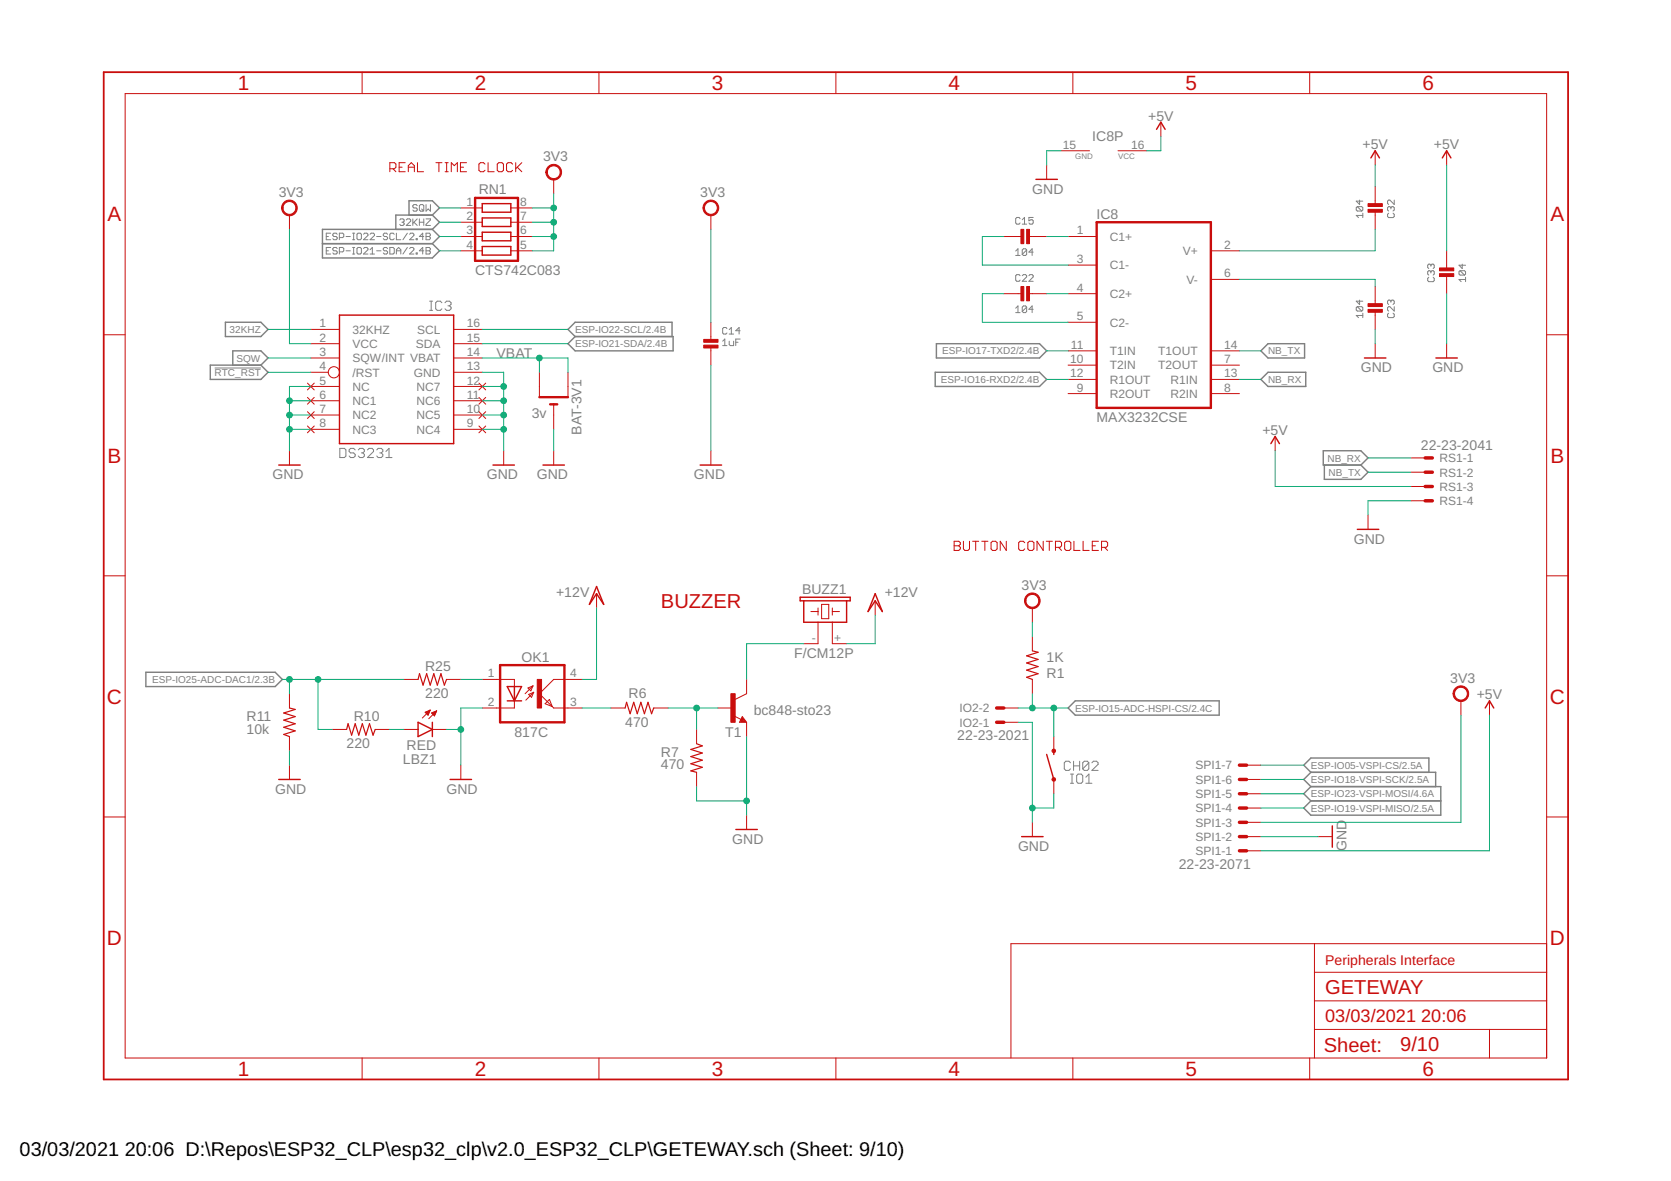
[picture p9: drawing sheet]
<svg xmlns="http://www.w3.org/2000/svg" width="297mm" height="210mm" viewBox="0 0 297 210" stroke-linecap="round" stroke-linejoin="round" font-family="sans-serif">
<g fill="none" stroke="#808080" stroke-width=".18">
<path d="M71.1 39.1l.1-.2h.4l.2 .2v.2l-.2 .2M71.4 39.5h.2M71.6 39.5l.2 .2v.2l-.2 .2h-.4l-.1-.2M72.2 39.1l.2-.2h.4l.2 .2v.2l-.8 .8h.8M73.4 38.9v1.2M73.6 39.5l.6 .6M74.2 36.6l-.2-.2h-.4l-.2 .2v.2l.2 .2h.4l.2 .1-.2 .4h-.4l-.2-.2M74.2 38.9l-.8 .8M74.5 36.6l.3-.2h.3l.2 .2v.7l-.2 .2h-.3l-.3-.2zM74.5 39.5h.8M74.5 38.9v1.2M75 37.1l.3 .4"/>
<path d="M75.3 38.9v1.2M75.7 38.9h.8v.2l-.8 .8v.2h.8M75.7 36.4v1.1l.4-.4 .4 .4v-1.1M181.3 38.9l-.2-.2h-.4l-.1 .2v.7l.1 .2h.4l.2-.2M181.7 39.8h.8M181.7 39.1l.4-.4v1.1M183.7 38.7h-.8v.5l.4-.1 .4 .1v.4l-.2 .2h-.4l-.2-.2M241.3 36.7h.8l.2 .2v.4l-.2 .2M241.3 36.7l-.2 .2v.4l.2 .2h.8M241.3 36.7l.8 .8M241.7 35.6v.7l-.6-.5h1.2M242.3 37.9v.8"/>
<path d="M242.3 38.3h-1.2l.4 .4M246.8 37.9l-.1 .2v.4l.1 .2h.8l.2-.2v-.4l-.2-.2M247.2 36.9l-.1-.2h-.3l-.1 .2v.4l.1 .2M247.2 36.9l.2-.2 .4 .2v.4l-.2 .2M247.2 36.9v.2M247.8 35.6v.7l-.7-.7h-.3l-.1 .2v.4l.1 .1M58 44.6h.4M58 42h.4M58.8 44h-.8v1.1h.8M58.8 41.4h-.8v1.2h.8M59.9 44.2l-.1-.2h-.4l-.2 .2v.2l.2 .2h.4l.1 .4-.1 .1h-.4l-.2-.1M59.9 41.6l-.1-.2h-.4l-.2 .2v.2l.2 .2h.4l.1 .4-.1 .2h-.4l-.2-.2"/>
<path d="M60.3 44.8h.6l.2-.2v-.4l-.2-.2h-.6v1.1M60.3 42.2h.6l.2-.2v-.4l-.2-.2h-.6v1.2M61.5 44.6h.8M61.5 42h.8M62.7 44h.4M62.7 45.1h.4M62.7 41.4h.4M62.7 42.6h.4M62.9 41.4v1.2M62.9 44v1.1M63.6 44h.4l.2 .2v.8l-.2 .1h-.4l-.1-.1v-.8zM63.6 41.4h.4l.2 .2v.8l-.2 .2h-.4l-.1-.2v-.8z"/>
<path d="M64.6 44.2l.2-.2h.4l.2 .2v.2l-.8 .7h.8M64.6 41.6l.2-.2h.4l.2 .2v.2l-.8 .8h.8M65.8 44.4l.4-.4v1.1M65.8 45.1h.8M65.8 41.6l.2-.2h.4l.2 .2v.2l-.8 .8h.8M67 44.6h.7M67 42h.7M68.9 44.2l-.2-.2h-.4l-.2 .2v.2l.2 .2h.4l.2 .2-.2 .3h-.4l-.2-.1M68.9 41.6l-.2-.2h-.4l-.2 .2v.2l.2 .2h.4l.2 .2-.2 .4h-.4l-.2-.2M69.3 44h.6l.2 .2v.8l-.2 .1h-.6zM70.1 41.6l-.2-.2h-.4l-.2 .2v.8l.2 .2h.4l.2-.2M70.5 44.6h.7"/>
<path d="M70.5 41.4v1.2h.7M70.5 45.1v-.7l.4-.4 .3 .4v.7M72.4 44l-.8 1.1M72.4 41.4l-.8 1.2M72.8 44.2l.2-.2h.4l.2 .2v.2l-.8 .7h.8M72.8 41.6l.2-.2h.4l.2 .2v.2l-.8 .8h.8M74 42.4h.2v.2h-.2zM74 45h.2v.1h-.2zM75.3 44.6h-.8l.6-.6v1.1M75.3 42h-.8l.6-.6v1.2M75.7 41.4h.6l.2 .2v.2l-.2 .2 .2 .4-.2 .2h-.6zM75.7 44h.6l.2 .2v.2l-.2 .2 .2 .4-.2 .1h-.6z"/>
<path d="M75.7 44.6h.6M75.7 42h.6M76.4 53.5h.5M76.4 55.2h.5M76.6 53.5v1.7M78.5 53.8l-.2-.3h-.6l-.3 .3v1.1l.3 .3h.6l.2-.3M79.1 53.8l.3-.3h.5l.3 .3v.3l-.3 .3M79.6 54.4h.3M79.9 54.4l.3 .2v.3l-.3 .3h-.5l-.3-.3M129.2 58.4l-.2-.2h-.3l-.2 .2v.8l.2 .2h.3l.2-.2M129.6 59.4h.8M129.6 58.6l.4-.4v1.2"/>
<path d="M131.6 58.8h-.8l.6-.6v1.2M180.6 44.6l.4-.4v1.2M180.6 54.8l.4-.4v1.2M180.6 45.4h.7M180.6 55.6h.7M181.3 49l-.2-.2h-.4l-.1 .2v.8l.1 .2h.4l.2-.2M181.7 49l.2-.2h.4l.2 .2v.2l-.8 .8h.8M182.5 44.4v.8l-.2 .2h-.4l-.2-.2M182.5 44.4l-.2-.2h-.4l-.2 .2v.8M182.5 54.6l-.2-.2h-.4l-.2 .2v.8M182.5 54.6v.8l-.2 .2h-.4l-.2-.2M182.5 44.4l-.8 .8"/>
<path d="M182.5 54.6l-.8 .8M182.9 49l.2-.2h.4l.2 .2v.2l-.8 .8h.8M183.7 44.8h-.8l.6-.6v1.2M183.7 55h-.8l.6-.6v1.2M241.3 54.5h.8l.2 .2v.4l-.2 .2M241.3 54.5l-.2 .2v.4l.2 .2h.8M241.3 54.5l.8 .8M241.7 53.3v.8l-.6-.6h1.2M242.3 56.1h-1.2l.4 .4M242.3 55.7v.8M246.8 55.7l-.1 .2v.4l.1 .2h.8l.2-.2v-.4l-.2-.2M247.2 53.5l-.1-.2h-.3l-.1 .2v.4l.1 .2"/>
<path d="M247.2 53.5l.2-.2 .4 .2v.4l-.2 .2M247.2 53.5v.2M247.8 54.5v.8l-.7-.8h-.3l-.1 .2v.4l.1 .2M254 49.3l-.2 .2v.4l.2 .2h.8l.2-.2v-.4l-.2-.2M254.4 48.3l-.2-.2-.4 .2v.4l.2 .2M254.4 48.3l.2-.2h.2l.2 .2v.4l-.2 .2M254.4 47.1l.2-.2h.2l.2 .2v.4l-.2 .2M254.4 47.1l-.2-.2-.4 .2v.4l.2 .2M254.4 47.1v.2M254.4 48.3v.2M259.5 48.1h.8l.2 .2v.4l-.2 .2M259.5 48.1l-.1 .2v.4l.1 .2h.8"/>
<path d="M259.5 48.1l.8 .8M259.9 46.9v.8l-.5-.6h1.1M260.5 49.7h-1.1l.3 .4M260.5 49.3v.8M38.2 65.4h8.2M60.4 79.7h.8l.3 .3v1l-.3 .3h-.8zM63.1 80l-.2-.3h-.6l-.2 .3v.2l.2 .3h.6l.2 .3v.2l-.2 .3h-.6l-.2-.3M63.7 80l.3-.3h.5l.3 .3v.2l-.3 .3M65.3 80l.3-.3h.5l.3 .3v.2l-1.1 1.1h1.1M67 80l.2-.3h.6l.3 .3v.2l-.3 .3M128.5 60.6l.3-.3v1.1M128.5 61.4h.7"/>
<path d="M129.6 60.6v.6l.2 .2h.6v-.8M130.8 60.8h.4M131.6 60.3h-.8v1.1M64.2 80.5h.3M64.5 80.5l.3 .3v.2l-.3 .3h-.5l-.3-.3M67.5 80.5h.3M67.8 80.5l.3 .3v.2l-.3 .3h-.6l-.2-.3M68.6 81.3h1.1M68.6 80.2l.6-.5v1.6M190.3 135.6l-.3-.3h-.5l-.3 .3v1.1l.3 .2h.5l.3-.2M190.3 139.2h.5M190.3 137.6h.5"/>
<path d="M190.6 137.6v1.6M190.8 135.3v1.6M190.8 136.1h1.1M191.6 137.6h.6l.3 .3v1l-.3 .3h-.6l-.2-.3v-1zM191.9 135.3v1.6M193 139.2h1.1M193 138.1l.6-.5v1.6M193.5 135.6l-.2-.3h-.6l-.2 .3v1.1M193.5 135.6v1.1l-.2 .2h-.6l-.2-.2M193.5 135.6l-1 1.1M194.1 135.6l.3-.3h.5l.3 .3v.2l-1.1 1.1h1.1"/>
</g>
<g fill="none" stroke="#808080" stroke-width=".25">
<path d="M72.7 38.2v-2.5h4.2l1.2 1.3-1.2 1.2M76.9 38.2l1.2 1.3-1.2 1.3M76.9 38.2h-6.5v2.6M40.1 57.3h6.3l1.2 1.2-1.2 1.3h-6.3zM57.3 43.3h19.6M76.9 40.8h-19.6v5h19.6l1.2-1.2-1.2-1.3M76.9 40.8l1.2 1.2-1.2 1.3M102.2 59.8h17.5v2.6h-17.5l-1.2-1.3zM102.2 59.8l-1.2-1.3 1.2-1.2h17.3v2.5M37.4 64.9h9l1.2 1.3-1.2 1.2h-9zM41.4 64.9v-2.5h5l1.2 1.2-1.2 1.3M166.2 66.2h18.6l1.3 1.2-1.3 1.3h-18.6z"/>
<path d="M166.5 61.1h18.3l1.3 1.3-1.3 1.2h-18.3zM224.1 62.4l1.3-1.3h6.5v2.5h-6.5zM224.1 67.4l1.3-1.2h6.7v2.5h-6.7zM235.2 80.1h6.7l1.3 1.3-1.3 1.3h-6.7zM235.4 82.7v2.5h6.5l1.3-1.3-1.3-1.2M25.9 119.5h23l1.3 1.3-1.3 1.2h-23zM189.9 125.8l1.2-1.2h25.6v2.5h-25.6zM233 137.3l-1.2-1.3 1.2-1.3h21v2.6M233 137.3h22.2v2.5M233 139.8h23.1v5.1h-23.1l-1.2-1.3 1.2-1.3M233 137.3l-1.2 1.2 1.2 1.3M233 139.8l-1.2 1.3 1.2 1.2"/>
<path d="M233 142.3h23.1"/>
</g>
<g fill="none" stroke="#c90d0c" stroke-width=".18">
<path d="M22.2 16.6h252.7v171.4h-252.7zM64.4 12.8v3.8M106.5 12.8v3.8M148.6 12.8v3.8M190.7 12.8v3.8M232.8 12.8v3.8M51.5 38.2v2.6M69.3 30h.8l.3-.3v-.5l-.3-.3h-.8v1.6M69.8 30l.6 .5M71 29.7h.5M72 28.9h-1v1.6h1M72.6 29.7h1.1"/>
<path d="M72.6 30.5v-1.1l.5-.5 .6 .5v1.1M74.2 28.9v1.6h1.1M77.5 28.9h1.1M78 28.9v1.6M79.1 28.9h.6M79.1 30.5h.6M79.4 28.9v1.6M80.2 30.5v-1.6l.6 .5 .5-.5v1.6M81.9 29.7h.5M81.9 37h3.8M81.9 39.5h3.8M82.9 28.9h-1v1.6h1"/>
<path d="M86.2 29.2l-.3-.3h-.5l-.3 .3v1.1l.3 .2h.5l.3-.2M86.8 28.9v1.6h1M88.4 29.2l.3-.3h.5l.3 .3v1.1l-.3 .2h-.5l-.3-.2zM90.8 37h3.8M90.8 39.5h3.8M91.1 29.2l-.3-.3h-.5l-.3 .3v1.1l.3 .2h.5l.3-.2M91.7 28.9v1.6M91.9 29.7l.9 .8M92.8 28.9l-1.1 1.1M98.4 31.9v2.5M126.4 38.2v2.6M186.1 29.3v2.6"/>
<path d="M188.6 26.8h5.1M198.7 26.8h5.1M206.4 21.7v2.6M244.5 26.8v2.5M244.5 33.1v3.3M244.5 37.5v3.3M257.2 26.8v2.5M18.4 59.5h3.8M55.3 58.5h5M80.6 58.5h5.1M81.9 42h3.8M81.9 44.6h3.8"/>
<path d="M90.8 42h3.8M90.8 44.6h3.8M126.4 57.3v3.3M178.4 42h3.3M178.4 52.2h3.3M182.8 42h3.3M182.8 52.2h3.3M189.9 42h5M189.9 47.1h5M189.9 52.2h5M189.9 57.3h5M215.2 44.6h5.1"/>
<path d="M215.2 49.7h5.1M244.5 50.9v3.3M244.5 55.2v3.3M257.2 44.6v3.3M257.2 48.9v3.3M274.9 59.5h3.8M54.7 68.1l1.2 1.2M54.7 70.6l1.2 1.2M54.7 73.2l1.2 1.2M54.7 75.7l1.2 1.2M55.3 61.1h5M55.3 66.2h3.1"/>
<path d="M55.3 63.6h5M55.3 68.7h5M55.3 71.2h5M55.3 73.8h5M55.3 76.3h5M55.9 68.1l-1.2 1.2M55.9 70.6l-1.2 1.2M55.9 73.2l-1.2 1.2M55.9 75.7l-1.2 1.2M80.6 61.1h5.1M80.6 66.2h5.1M80.6 63.6h5.1"/>
<path d="M80.6 68.7h5.1M80.6 71.2h5.1M80.6 73.8h5.1M80.6 76.3h5.1M85.1 75.7l1.2 1.2M85.1 73.2l1.2 1.2M85.1 70.6l1.2 1.2M85.1 68.1l1.2 1.2M86.3 75.7l-1.2 1.2M86.3 73.2l-1.2 1.2M86.3 70.6l-1.2 1.2M86.3 68.1l-1.2 1.2"/>
<path d="M95.9 66.2v4.4M98.4 71.9v4.4M101 66.2v4.4M126.4 61.6v3.3M189.9 62.4h5M189.9 64.9h5M189.9 67.4h5M189.9 70h5M215.2 62.4h5.1M215.2 64.9h5.1M215.2 67.4h5.1M215.2 70h5.1"/>
<path d="M226.7 77.6v2.5M244.5 61.1v2.5M257.2 61.1v2.5M51.5 80.1v2.6M89.5 80.1v2.6M98.4 80.1v2.6M126.4 80.1v2.6M169.6 96.2h.8l.3 .3v.2l-.3 .3 .3 .3v.3l-.3 .2h-.8zM169.6 97h.8M171.3 96.2v1.4l.2 .2h.6l.2-.2v-1.4M172.9 96.2h1.1M173.4 96.2v1.6"/>
<path d="M174.5 96.2h1.1M175.1 96.2v1.6M176.4 96.2h.6l.2 .3v1.1l-.2 .2h-.6l-.2-.2v-1.1zM178.9 96.2v1.6l-1.1-1.6v1.6M182.2 96.5l-.3-.3h-.6l-.2 .3v1.1l.2 .2h.6l.3-.2M182.7 96.5l.3-.3h.5l.3 .3v1.1l-.3 .2h-.5l-.3-.2zM185.4 96.2v1.6l-1.1-1.6v1.6M186 96.2h1.1M186.5 96.2v1.6M187.6 97.3h.8l.3-.3v-.5l-.3-.3h-.8v1.6M188.2 97.3l.5 .5M189.3 96.5l.2-.3h.6l.3 .3v1.1l-.3 .2h-.6l-.2-.2z"/>
<path d="M190.9 96.2v1.6h1.1M192.5 96.2v1.6h1.1M194.2 97h.5M195.3 96.2h-1.1v1.6h1.1M195.8 97.3h.8l.3-.3v-.5l-.3-.3h-.8v1.6M196.3 97.3l.6 .5M243.2 91.5v2.6M250.8 81.4h2.5M250.8 83.9h2.5M250.8 86.5h2.5M250.8 89h2.5M18.4 102.3h3.8"/>
<path d="M106 105.5v2.6M144.1 108.7h1.3M145.4 108.1v1.2M145.4 110.6v3.8h-2.5M146 107.4h1.3v2.6h-1.3zM148 108.7h1.2M148 108.1v1.2M148 110.6v3.8h2.5M155.6 106.8v2.5M183.5 108.1v2.5M183.5 113.1v2.6M274.9 102.3h3.8"/>
<path d="M51.5 123.3v2.5M51.5 130.9v2.6M51.5 136v2.5M59.1 129.6h2.5M66.7 129.6h2.5M71.8 120.8h2.5M71.8 129.6h2.5M75.6 126.6l.5 .5M75.6 126.6h.7M75.7 126.7h.5M75.8 126.9h.4M75.8 126.5h.5"/>
<path d="M75.9 127h.2M76.1 127.1h.1M76.1 126.4h.3M76.4 126.2h.1M76.5 126.2l-1.4 1.4M76.5 126.2l-.9 .4M76.5 126.2l-.4 .9M76.7 126.7h.7M76.7 126.7l.5 .5M76.8 126.9h.6M76.9 129.6h2.5M77 127h.3"/>
<path d="M77 126.6h.5M77.1 127.1h.2M77.2 127.2h.1M77.3 126.5h.3M77.6 126.4h.1M77.6 126.3l-1.4 1.4M77.6 126.3l-.9 .4M77.6 126.3l-.4 .9M79.4 120.8h2.5M81.9 136v2.5M85.7 120.8h5.7v1.2M91.4 124.6v1.2h-5.7"/>
<path d="M93.9 122.3l.8-.4-.3 .9zM94 123.4l.9-.4-.4 .9zM94.7 121.9l-1.4 1.4M94.9 123l-1.4 1.4M97.7 124.3l.5 1.3-1.3-.5zM103.5 120.8h-5.1l-2.5 2.5 2.5 2.5h5.1M108.6 125.8h2.5M116.2 125.8h2.5M123.8 129.6v2.6M123.8 137.3v2.5M127.6 125.8h2.6M130.5 127.3l1.2 .6"/>
<path d="M132 127.4l.7 1h-1.3zM132.7 120.8v2.5l-2 1M132.7 128.4v2.5M178.4 128.4h2.6M178.4 125.8h2.6M183.5 120.8v2.5M187.3 130.9v2.6M187.3 138.5v2.6M221.6 138.5h2.5M221.6 136h2.5M259.7 124.6v2.5M264.8 124.6v2.5"/>
<path d="M18.4 145.2h3.8M132.7 144.9v2.5M183.5 146.2v2.5M221.6 148.7h2.5M221.6 151.2h2.5M221.6 146.2h2.5M221.6 143.6h2.5M221.6 141.1h2.5M234.3 148.7h2.5M274.9 145.2h3.8M233.7 167.7v20.3M233.7 177.9h41.2"/>
<path d="M233.7 172.8h41.2M274.9 167.7h-95.2v20.3M64.4 188v3.9M106.5 188v3.9M148.6 188v3.9M190.7 188v3.9M232.8 188v3.9M233.7 183h41.2M264.8 183v5"/>
<circle cx="59.4" cy="66.2" r=".99"/>
</g>
<g fill="none" stroke="#c90d0c" stroke-width=".25">
<path d="M85.7 36.2h5.1v1.5h-5.1zM85.7 38.7h5.1v1.6h-5.1zM184.1 31.9h3.9M205.6 23l.8-1.3 .7 1.3M243.7 28.1l.8-1.3 .7 1.3M256.4 28.1l.8-1.3 .7 1.3M60.3 56h20.3v22.8h-20.3zM85.7 41.3h5.1v1.5h-5.1zM85.7 43.8h5.1v1.5h-5.1zM225.9 78.8l.8-1.2 .7 1.2M242.5 63.6h3.9M255.2 63.6h3.9"/>
<path d="M49.6 82.7h3.8M87.6 82.7h3.8M96.5 82.7h3.8M124.5 82.7h3.8M241.3 94.1h3.8M106 104.2l1.3 3.2-1.3-1.9-1.2 1.9zM142.2 106.2h8.9v.6h-8.9zM142.9 106.8v3.8h7.6v-3.8M155.6 105.5l1.2 3.2-1.2-1.9-1.3 1.9zM49.6 138.5h3.8M74.3 128.4l2.6 1.2-2.6 1.3zM76.9 128.4v2.5"/>
<path d="M80 138.5h3.8M90.2 122h2.5l-1.3 2.6zM90.2 124.6h2.5M91.4 122v2.6M132 127.9l.1 .2h-.4l.3-.5 .5 .6h-.8M186.1 134.1l1.2 4.4M187.3 133.5v.6M264 125.8l.8-1.2 .7 1.2M130.8 147.4h3.8M181.6 148.7h3.8M236.8 146.8v3.8"/>
</g>
<path d="M84.5 35.2h7.6v11.2h-7.6zM194.9 39.5h20.3v33h-20.3zM95.9 70.6h5.1M97.8 71.9h1.3M88.9 118.2h11.4v10.2h-11.4z" fill="none" stroke="#c90d0c" stroke-width=".42"/>
<g fill="#c90d0c" stroke="#c90d0c" stroke-width=".18">
<path d="M125.1 60.3h2.5v.5h-2.5z"/>
<path d="M125.1 61.3h2.5v.5h-2.5z"/>
<path d="M181.5 40.8h.5v2.5h-.5z"/>
<path d="M182.5 40.8h.5v2.5h-.5z"/>
<path d="M181.5 50.9h.5v2.6h-.5z"/>
<path d="M182.5 50.9h.5v2.6h-.5z"/>
<path d="M243.2 54h2.5v.5h-2.5z"/>
<path d="M243.2 55h2.5v.5h-2.5z"/>
<path d="M243.2 36.2h2.5v.5h-2.5z"/>
<path d="M243.2 37.2h2.5v.5h-2.5z"/>
<path d="M255.9 48.6h2.5v.5h-2.5z"/>
<path d="M255.9 47.6h2.5v.5h-2.5z"/>
<path d="M129.9 123.3h.8v5.1h-.8z"/>
<path d="M95.5 120.8h.8v5h-.8z"/>
</g>
<g fill="#c90d0c" stroke="#c90d0c" stroke-width=".18">
<path d="M50.4 36a1.39 1.39 0 0 1 2.2 .2 1.39 1.39 0 0 1-.8 2.1 1.39 1.39 0 0 1-1.7-1.3h.2a1.14 1.14 0 0 1 1.7-1 1.14 1.14 0 0 1 .1 1.9 1.14 1.14 0 0 1-1.8-.7v-.2h-.2l.1-.7z" fill-rule="evenodd"/>
<path d="M125.3 36a1.39 1.39 0 0 1 2.3 .2 1.39 1.39 0 0 1-.9 2.1 1.39 1.39 0 0 1-1.7-1.3h.2a1.15 1.15 0 0 1 1.6-1.1 1.15 1.15 0 0 1 .3 1.9 1.15 1.15 0 0 1-1.8-.6l-.1-.2h-.2l.1-.7z" fill-rule="evenodd"/>
<path d="M97.4 29.7a1.4 1.4 0 0 1 2.2 .2 1.4 1.4 0 0 1-.8 2.1 1.4 1.4 0 0 1-1.8-1.4h.3a1.15 1.15 0 0 1 1.6-1.1 1.15 1.15 0 0 1 .3 1.9 1.15 1.15 0 0 1-1.9-.5v-.3h-.3z" fill-rule="evenodd"/>
<path d="M182.5 105.8a1.39 1.39 0 0 1 2.2 .3 1.39 1.39 0 0 1-.8 2 1.39 1.39 0 0 1-1.8-1.3h.3a1.14 1.14 0 0 1 1.6-1 1.14 1.14 0 0 1 .2 2 1.14 1.14 0 0 1-1.8-.7v-.3h-.3l.2-.7z" fill-rule="evenodd"/>
<path d="M258.7 122.3a1.39 1.39 0 0 1 2.2 .3 1.39 1.39 0 0 1-.8 2 1.39 1.39 0 0 1-1.8-1.3h.3a1.15 1.15 0 0 1 1.6-1.1 1.15 1.15 0 0 1 .2 1.9 1.15 1.15 0 0 1-1.8-.5v-.3h-.3v-.4z" fill-rule="evenodd"/>
<circle cx="187.3" cy="138.5" r=".33"/>
<circle cx="187.3" cy="133.5" r=".33"/>
</g>
<g fill="none" stroke="#c90d0c" stroke-width=".61">
<path d="M253.3 81.4h1.3M253.3 83.9h1.3M253.3 86.5h1.3M253.3 89h1.3M177.2 128.4h1.2M177.2 125.8h1.2M220.3 138.5h1.3M220.3 136h1.3M220.3 151.2h1.3M220.3 148.7h1.3M220.3 146.2h1.3M220.3 143.6h1.3"/>
<path d="M220.3 141.1h1.3"/>
</g>
<path d="M183.5 115.7l1 .2-2 .7 2 .6-2 .6 2 .7-2 .6 2 .6-2 .7 1 .4M51.5 125.8l1 .3-2.1 .6 2.1 .7-2.1 .6 2.1 .6-2.1 .7 2.1 .6-2.1 .6 1.1 .4M61.6 129.6l.3-1 .6 2.1 .6-2.1 .7 2.1 .6-2.1 .6 2.1 .7-2.1 .6 2.1 .4-1.1M74.3 120.8l.3-1.1 .6 2.1 .6-2.1 .7 2.1 .6-2.1 .6 2.1 .7-2.1 .6 2.1 .4-1M111.1 125.8l.3-1 .6 2.1 .6-2.1 .7 2.1 .6-2.1 .7 2.1 .6-2.1 .6 2.1 .4-1.1M123.8 132.2l1 .4-2 .6 2 .6-2 .7 2 .6-2 .6 2 .7-2 .6 1 .3" fill="none" stroke="#c90d0c" stroke-width=".21"/>
<path d="M18.4 12.8h260.3v179.1h-260.3z" fill="none" stroke="#c90d0c" stroke-width=".32"/>
<g fill="none" stroke="#0dab76" stroke-width=".18">
<path d="M78.1 39.5h3.8M78.1 37h3.8M94.6 39.5h3.8M94.6 37h3.8M98.4 34.4v10.2h-3.8M188.6 26.8h-2.5v2.5M206.4 24.3v2.5h-2.6M244.5 29.3v3.8M257.2 29.3v15.3M47.6 58.5h7.7M51.5 40.8v20.3h3.8M78.1 44.6h3.8"/>
<path d="M78.1 42h3.8M85.7 58.5h15.3M94.6 42h3.8M126.4 40.8v16.5M178.4 42h-3.8v5.1h15.3M178.4 52.2h-3.8v5.1h15.3M186.1 42h3.8M186.1 52.2h3.8M220.3 49.7h24.2v1.2M244.5 40.8v3.8h-24.2M244.5 58.5v2.6M257.2 52.2v8.9"/>
<path d="M47.6 66.2h7.7M47.6 63.6h7.7M51.5 71.2h3.8M51.5 73.8h3.8M51.5 76.3h3.8M55.3 68.7h-3.8v11.4M85.7 66.2h3.8v13.9M85.7 68.7h3.8M85.7 71.2h3.8M85.7 73.8h3.8M85.7 76.3h3.8M85.7 63.6h15.3v2.6"/>
<path d="M85.7 61.1h15.3M95.9 63.6v2.6M98.4 76.3v3.8M126.4 64.9v15.2M186.1 62.4h3.8M186.1 67.4h3.8M220.3 62.4h3.8M220.3 67.4h3.8M226.7 80.1v6.4h24.1M243.2 83.9h7.6M243.2 81.4h7.6M250.8 89h-7.6v2.5"/>
<path d="M106 108.1v12.7h-2.5M142.9 114.4h-10.2v6.4M155.6 109.3v5.1h-5.1M183.5 110.6v2.5M50.2 120.8h21.6M51.5 120.8v2.5M51.5 133.5v2.5M56.5 120.8v8.8h2.6M69.2 129.6h2.6M79.4 129.6h2.5M81.9 120.8h3.8M85.7 125.8h-3.8v10.2"/>
<path d="M103.5 125.8h5.1M118.7 125.8h8.9M123.8 125.8v3.8M123.8 139.8v2.5h8.9M132.7 130.9v14M181 128.4h2.5v17.8M181 125.8h8.9M183.5 123.3v2.5M187.3 125.8v5.1M224.1 136h7.7M224.1 138.5h7.7M259.7 127.1v19.1h-35.6"/>
<path d="M264.8 127.1v24.1h-40.7M187.3 141.1v2.5h-3.8M224.1 143.6h7.7M224.1 148.7h10.2M224.1 141.1h7.7"/>
</g>
<g fill="#0dab76" stroke="#0dab76" stroke-width=".18">
<circle cx="89.5" cy="68.7" r=".51"/>
<circle cx="89.5" cy="71.2" r=".51"/>
<circle cx="89.5" cy="73.8" r=".51"/>
<circle cx="89.5" cy="76.3" r=".51"/>
<circle cx="51.5" cy="73.8" r=".51"/>
<circle cx="51.5" cy="71.2" r=".51"/>
<circle cx="51.5" cy="76.3" r=".51"/>
<circle cx="183.5" cy="143.6" r=".51"/>
<circle cx="132.7" cy="142.3" r=".51"/>
<circle cx="81.9" cy="129.6" r=".51"/>
<circle cx="95.9" cy="63.6" r=".51"/>
<circle cx="98.4" cy="42" r=".51"/>
<circle cx="98.4" cy="39.5" r=".51"/>
<circle cx="98.4" cy="37" r=".51"/>
<circle cx="56.5" cy="120.8" r=".51"/>
<circle cx="51.5" cy="120.8" r=".51"/>
<circle cx="183.5" cy="125.8" r=".51"/>
<circle cx="187.3" cy="125.8" r=".51"/>
<circle cx="123.8" cy="125.8" r=".51"/>
</g>
<g font-size="3.7" fill="#c90d0c">
<text x="42.3" y="16">1</text>
<text x="84.4" y="16">2</text>
<text x="126.5" y="16">3</text>
<text x="168.6" y="16">4</text>
<text x="210.7" y="16">5</text>
<text x="252.9" y="16">6</text>
<text x="19.1" y="39.4">A</text>
<text x="275.6" y="39.4">A</text>
<text x="19.1" y="82.2">B</text>
<text x="275.6" y="82.2">B</text>
<text x="19" y="125.1">C</text>
<text x="275.5" y="125.1">C</text>
<text x="19" y="167.9">D</text>
<text x="275.5" y="167.9">D</text>
<text x="42.3" y="191.2">1</text>
<text x="84.4" y="191.2">2</text>
<text x="126.5" y="191.2">3</text>
<text x="168.6" y="191.2">4</text>
<text x="210.7" y="191.2">5</text>
<text x="252.9" y="191.2">6</text>
</g>
<g font-size="3.6" fill="#c90d0c">
<text x="117.5" y="108.1">BUZZER</text>
<text x="235.6" y="176.6">GETEWAY</text>
<text x="235.3" y="186.9">Sheet:</text>
<text x="248.9" y="186.8">9/10</text>
</g>
<g font-size="3.5">
<text x="3.5" y="205.4">03/03/2021</text>
<text x="22.2" y="205.4">20:06 D:\Repos\ESP32_CLP\esp32_clp\v2.0_ESP32_CLP\GETEWAY.sch (Sheet: 9/10)</text>
</g>
<g font-size="3.2" fill="#c90d0c">
<text x="235.6" y="181.7">03/03/2021</text>
<text x="252.6" y="181.7">20:06</text>
</g>
<g font-size="2.5" fill="#808080">
<text x="204.1" y="21.5">+5V</text>
<text x="96.5" y="28.7">3V3</text>
<text x="194.2" y="25">IC8P</text>
<text x="242.2" y="26.5">+5V</text>
<text x="254.9" y="26.5">+5V</text>
<text x="49.5" y="35">3V3</text>
<text x="85.1" y="34.4">RN1</text>
<text x="124.5" y="35">3V3</text>
<text x="183.5" y="34.4">GND</text>
<text x="194.9" y="38.9">IC8</text>
<text x="84.5" y="48.9">CTS742C083</text>
<text x="88.3" y="63.6">VBAT</text>
<text x="241.9" y="66.2">GND</text>
<text x="254.6" y="66.2">GND</text>
<text x="94.5" y="74.3">3v</text>
<text x="103.4" y="77.3" transform="rotate(-90 103.4 77.3)">BAT-3V1</text>
<text x="194.9" y="75">MAX3232CSE</text>
<text x="224.4" y="77.3">+5V</text>
<text x="252.6" y="80">22-23-2041</text>
<text x="48.4" y="85.2">GND</text>
<text x="86.5" y="85.2">GND</text>
<text x="95.4" y="85.2">GND</text>
<text x="123.4" y="85.2">GND</text>
<text x="240.6" y="96.6">GND</text>
<text x="98.9" y="106">+12V</text>
<text x="142.6" y="105.5">BUZZ1</text>
<text x="157.3" y="106">+12V</text>
<text x="181.6" y="104.9">3V3</text>
<text x="75.6" y="119.3">R25</text>
<text x="92.7" y="117.6">OK1</text>
<text x="141.2" y="116.9">F/CM12P</text>
<text x="186" y="117.7">1K</text>
<text x="75.6" y="124.1">220</text>
<text x="111.7" y="124">R6</text>
<text x="186" y="120.5">R1</text>
<text x="257.8" y="121.4">3V3</text>
<text x="262.5" y="124.3">+5V</text>
<text x="43.8" y="130.4">10k</text>
<text x="43.8" y="128.1">R11</text>
<text x="62.9" y="128.1">R10</text>
<text x="91.4" y="130.9">817C</text>
<text x="111.1" y="129.1">470</text>
<text x="128.9" y="130.9">T1</text>
<text x="134" y="127.1">bc848-sto23</text>
<text x="170.2" y="131.5">22-23-2021</text>
<text x="61.6" y="132.9">220</text>
<text x="71.6" y="135.7">LBZ1</text>
<text x="72.3" y="133.3">RED</text>
<text x="117.5" y="136.8">470</text>
<text x="117.5" y="134.5">R7</text>
<text x="48.9" y="141.1">GND</text>
<text x="79.4" y="141.1">GND</text>
<text x="130.2" y="150">GND</text>
<text x="181" y="151.2">GND</text>
<text x="209.5" y="154.4">22-23-2071</text>
<text x="239.4" y="151.2" transform="rotate(-90 239.4 151.2)">GND</text>
</g>
<text font-size="2.5" fill="#c90d0c" x="235.6" y="171.5">Peripherals Interface</text>
<g font-size="2.1" fill="#808080">
<text x="189" y="26.4">15</text>
<text x="201.1" y="26.4">16</text>
<text x="82.9" y="39.1">2</text>
<text x="82.9" y="41.7">3</text>
<text x="82.9" y="36.6">1</text>
<text x="92.4" y="41.7">6</text>
<text x="92.4" y="39.1">7</text>
<text x="92.4" y="36.6">8</text>
<text x="191.4" y="41.7">1</text>
<text x="82.9" y="44.2">4</text>
<text x="92.4" y="44.2">5</text>
<text x="191.4" y="46.8">3</text>
<text x="197.3" y="42.8">C1+</text>
<text x="197.3" y="47.9">C1-</text>
<text x="210.2" y="45.3">V+</text>
<text x="217.6" y="44.2">2</text>
<text x="191.4" y="51.8">4</text>
<text x="197.3" y="53">C2+</text>
<text x="210.9" y="50.4">V-</text>
<text x="217.6" y="49.3">6</text>
<text x="56.8" y="58.2">1</text>
<text x="62.7" y="59.3">32KHZ</text>
<text x="74.2" y="59.3">SCL</text>
<text x="83" y="58.2">16</text>
<text x="191.4" y="56.9">5</text>
<text x="197.3" y="58">C2-</text>
<text x="56.8" y="65.8">4</text>
<text x="56.8" y="63.3">3</text>
<text x="56.8" y="60.7">2</text>
<text x="62.7" y="64.4">SQW/INT VBAT</text>
<text x="62.7" y="61.8">VCC</text>
<text x="73.9" y="61.8">SDA</text>
<text x="83" y="60.7">15</text>
<text x="83" y="63.3">14</text>
<text x="83" y="65.8">13</text>
<text x="190.2" y="64.5">10</text>
<text x="190.4" y="62">11</text>
<text x="197.3" y="63.1">T1IN</text>
<text x="197.3" y="65.6">T2IN</text>
<text x="205.9" y="63.1">T1OUT</text>
<text x="205.9" y="65.6">T2OUT</text>
<text x="217.6" y="62">14</text>
<text x="217.6" y="64.5">7</text>
<text x="56.8" y="68.3">5</text>
<text x="56.8" y="70.9">6</text>
<text x="62.7" y="66.9">/RST</text>
<text x="62.7" y="69.5">NC</text>
<text x="62.7" y="72">NC1</text>
<text x="73.6" y="66.9">GND</text>
<text x="74" y="72">NC6</text>
<text x="74" y="69.5">NC7</text>
<text x="83" y="70.9">11</text>
<text x="83" y="68.3">12</text>
<text x="190.2" y="67.1">12</text>
<text x="191.4" y="69.6">9</text>
<text x="197.3" y="68.2">R1OUT</text>
<text x="197.3" y="70.7">R2OUT</text>
<text x="208" y="68.2">R1IN</text>
<text x="208" y="70.7">R2IN</text>
<text x="217.6" y="67.1">13</text>
<text x="217.6" y="69.6">8</text>
<text x="56.8" y="73.4">7</text>
<text x="56.8" y="76">8</text>
<text x="62.7" y="74.5">NC2</text>
<text x="62.7" y="77.1">NC3</text>
<text x="74" y="77.1">NC4</text>
<text x="74" y="74.5">NC5</text>
<text x="83" y="76">9</text>
<text x="83" y="73.4">10</text>
<text x="255.9" y="82.2">RS1-1</text>
<text x="255.9" y="84.7">RS1-2</text>
<text x="255.9" y="87.2">RS1-3</text>
<text x="255.9" y="89.8">RS1-4</text>
<text x="144.3" y="114">-</text>
<text x="148.3" y="114">+</text>
<text x="86.7" y="120.4">1</text>
<text x="86.7" y="125.5">2</text>
<text x="101.3" y="125.5">3</text>
<text x="101.3" y="120.4">4</text>
<text x="170.5" y="129.1">IO2-1</text>
<text x="170.5" y="126.6">IO2-2</text>
<text x="212.5" y="136.8">SPI1-7</text>
<text x="212.5" y="141.8">SPI1-5</text>
<text x="212.5" y="139.3">SPI1-6</text>
<text x="212.5" y="149.4">SPI1-2</text>
<text x="212.5" y="146.9">SPI1-3</text>
<text x="212.5" y="144.4">SPI1-4</text>
<text x="212.5" y="152">SPI1-1</text>
</g>
<g font-size="1.8" fill="#808080">
<text x="40.8" y="59.2">32KHZ</text>
<text x="102.2" y="59.2">ESP-IO22-SCL/2.4B</text>
<text x="42.1" y="64.3">SQW</text>
<text x="102.2" y="61.7">ESP-IO21-SDA/2.4B</text>
<text x="167.5" y="63">ESP-IO17-TXD2/2.4B</text>
<text x="225.4" y="63">NB_TX</text>
<text x="38.2" y="66.8">RTC_RST</text>
<text x="167.3" y="68.1">ESP-IO16-RXD2/2.4B</text>
<text x="225.4" y="68.1">NB_RX</text>
<text x="236" y="82">NB_RX</text>
<text x="236.2" y="84.6">NB_TX</text>
<text x="27" y="121.4">ESP-IO25-ADC-DAC1/2.3B</text>
<text x="191.1" y="126.5">ESP-IO15-ADC-HSPI-CS/2.4C</text>
<text x="233" y="136.6">ESP-IO05-VSPI-CS/2.5A</text>
<text x="233" y="139.2">ESP-IO18-VSPI-SCK/2.5A</text>
<text x="233" y="141.7">ESP-IO23-VSPI-MOSI/4.6A</text>
<text x="233" y="144.2">ESP-IO19-VSPI-MISO/2.5A</text>
</g>
<g font-size="1.4" fill="#808080">
<text x="191.1" y="28.3">GND</text>
<text x="198.7" y="28.3">VCC</text>
</g>
</svg>
